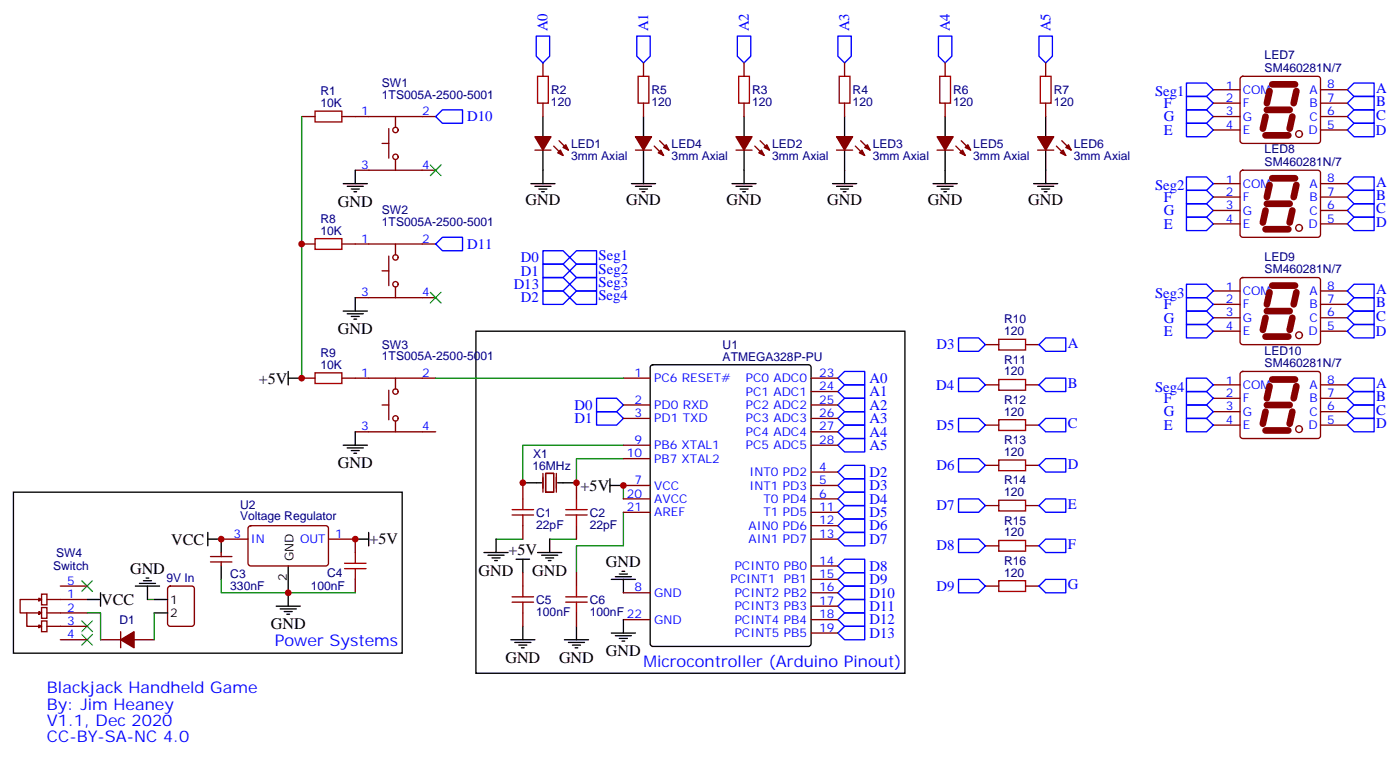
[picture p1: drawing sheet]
<svg xmlns="http://www.w3.org/2000/svg" width="368mm" height="200mm" viewBox="0 0 368 200" stroke-linecap="round" stroke-linejoin="round" font-family="sans-serif">
<path d="M113.2 43.4l2.9 2.8M116.1 43.4l-2.9 2.8M113.2 76.9l2.9 2.8M116.1 76.9l-2.9 2.8M21.5 152.7l2.8 2.8M24.3 152.7l-2.8 2.8M21.5 166.8l2.8 2.9M21.5 163.3l2.8 2.8M24.3 166.8l-2.8 2.9M24.3 163.3l-2.8 2.8" fill="none" stroke="#3c3" stroke-width=".35"/>
<g fill="none" stroke="#870000" stroke-width=".35">
<path d="M142.9 16.5v3.6M169.3 16.5v3.6M195.8 16.5v3.6M222.2 16.5v3.6M248.7 16.5v3.6M275.2 16.5v3.6M79.4 30.7h3.5M90 30.7h24.7M100.5 37.7h1.8M102.3 33.8v7.8M104.1 30.7v2.8M140.8 39.5h4.2"/>
<path d="M142.9 27.1v3.6M145.7 38.4l2.5 2.5M147.1 37l2.5 2.5M167.2 39.5h4.2M169.3 27.1v3.6M172.2 38.4l2.4 2.5M173.6 37l2.4 2.5M193.7 39.5h4.2M195.8 27.1v3.6M198.6 38.4l2.5 2.5M200 37l2.5 2.5M220.1 39.5h4.3"/>
<path d="M222.2 27.1v3.6M225.1 38.4l2.4 2.5M226.5 37l2.5 2.5M246.6 39.5h4.2M248.7 27.1v3.6M251.5 38.4l2.5 2.5M252.9 37l2.5 2.5M273 39.5h4.3M275.2 27.1v3.6M278 38.4l2.5 2.5M279.4 37l2.5 2.5M319.3 30.7h7"/>
<path d="M319.3 23.6h7M319.3 27.1h7M319.3 34.2h7M326.6 20.3l.4-.2h19.8a.71 .71 0 0 1 .7 .7v16.2l-.2 .5-.5 .2h-19.8l-.5-.2-.2-.5v-16.2zM347.5 30.7h7M347.5 23.6h7M347.5 27.1h7M347.5 34.2h7M93.5 44.8h21.2M104.1 41.9v2.9M319.3 48.3h7M319.3 51.8h7"/>
<path d="M319.3 55.4h7M319.3 58.9h7M326.6 45l.4-.2h19.8a.71 .71 0 0 1 .7 .7v16.2l-.2 .5-.5 .2h-19.8l-.5-.2-.2-.5v-16.2zM347.5 48.3h7M347.5 51.8h7M347.5 55.4h7M347.5 58.9h7M79.4 64.2h3.5M90 64.2h24.7M93.5 78.3h21.2M100.5 71.2h1.8M102.3 67.3v7.8"/>
<path d="M104.1 64.2v2.8M104.1 75.5v2.8M319.3 76.5h7M326.6 73.2l.4-.2h19.8a.71 .71 0 0 1 .7 .7v16.2l-.2 .5-.5 .2h-19.8l-.5-.2-.2-.5v-16.2zM347.5 76.5h7M79.4 99.4h3.5M90 99.4h24.7M104.1 99.4v2.9M164 99.4h7.1M213.4 99.4h7.1M259.3 90.6h3.5M269.9 90.6h3.5"/>
<path d="M319.3 80h7M319.3 83.6h7M319.3 87.1h7M326.6 97.9l.4-.2h19.8a.71 .71 0 0 1 .7 .7v16.2l-.2 .5-.5 .2h-19.8l-.5-.2-.2-.5v-16.2zM347.5 80h7M347.5 83.6h7M347.5 87.1h7M93.5 113.6h21.2M100.5 106.5h1.8M102.3 102.6v7.8M104.1 110.7v2.9M164 106.5h7.1"/>
<path d="M164 110h7.1M164 117.1h7.1M213.4 106.5h7.1M213.4 110h7.1M213.4 117.1h7.1M213.4 103h7.1M213.4 113.6h7.1M259.3 101.2h3.5M259.3 111.8h3.5M269.9 101.2h3.5M269.9 111.8h3.5M319.3 101.2h7"/>
<path d="M319.3 104.7h7M319.3 108.3h7M319.3 111.8h7M347.5 101.2h7M347.5 104.7h7M347.5 108.3h7M347.5 111.8h7M65.5 138.5l.5-.2h19.7a.71 .71 0 0 1 .7 .7v9.1l-.4 .7h-20l-.5-.2-.2-.5v-9.1zM137.6 127.7v3.5M137.6 138.3v3.5M142.9 124.5v4.9M143.6 124.5h2.1v4.9h-2.1z"/>
<path d="M146.4 124.5v4.9M151.7 127.7v3.5M151.7 138.3v3.5M164 127.7h7.1M164 131.2h7.1M164 120.6h7.1M164 134.7h7.1M213.4 124.1h7.1M213.4 127.7h7.1M213.4 131.2h7.1M213.4 134.7h7.1M213.4 138.3h7.1"/>
<path d="M259.3 122.4h3.5M259.3 133h3.5M269.9 122.4h3.5M269.9 133h3.5M10.2 157.3l.7 .4-.7 .3zM10.6 157.7h-5.3v3.5h5.6M10.9 156.2h1.4v2.9h-1.4zM10.9 159.8h1.4v2.8h-1.4zM12.3 157.7h10.6M15.9 154.1h7M44.3 154.3l.5-.2h5.6a.71 .71 0 0 1 .8 .7l-.1 9.5-.7 .4h-5.6l-.5-.2-.2-.5v-9.2zM55.4 147.8h5.6"/>
<path d="M55.4 146.4h5.6M58.2 141.8h7.1M58.2 145.3v1.1M58.2 147.8v1M86.4 141.8h7.1v3.5M93.5 152.4v3.5M137.6 150.6v3.5M151.7 150.6v3.5M164 155.9h7.1M213.4 141.8h7.1M213.4 155.9h7.1M213.4 148.8h7.1"/>
<path d="M213.4 152.4h7.1M213.4 159.4h7.1M259.3 154.1h3.5M259.3 143.5h3.5M269.9 154.1h3.5M269.9 143.5h3.5M7.1 161.2v3.5h3.8M10.2 164.4l.7 .3-.7 .4zM10.2 160.8l.7 .4-.7 .3zM10.9 163.3h1.4v2.8h-1.4zM12.3 164.7h10.6M12.3 161.2h10.6"/>
<path d="M15.9 168.2h7M26.5 168.2h5.2M31.7 166.1v4.3M35.3 168.2h5.3M137.6 161.2v3.5M151.7 161.2v3.5M164 162.9h7.1M213.4 162.9h7.1M213.4 166.5h7.1"/>
<circle cx="104.1" cy="34.2" r=".71"/>
<circle cx="341.8" cy="35.2" r=".88"/>
<circle cx="104.1" cy="41.2" r=".71"/>
<circle cx="341.8" cy="59.9" r=".88"/>
<circle cx="104.1" cy="74.8" r=".71"/>
<circle cx="104.1" cy="67.7" r=".71"/>
<circle cx="341.8" cy="88.2" r=".88"/>
<circle cx="104.1" cy="103" r=".71"/>
<circle cx="104.1" cy="110" r=".71"/>
<circle cx="341.8" cy="112.9" r=".88"/>
</g>
<g fill="none" stroke="#000" stroke-width=".35">
<path d="M142.9 30.7v5.2M142.9 39.5v8.8M169.3 30.7v5.2M169.3 39.5v8.8M195.8 30.7v5.2M195.8 39.5v8.8M222.2 30.7v5.2M222.2 39.5v8.8M248.7 30.7v5.2M248.7 39.5v8.8M275.2 30.7v5.2M275.2 39.5v8.8"/>
<path d="M90.3 48.3h6.4M91.4 49h4.2M92.4 49.7h2.1M93.1 50.4h.7M93.5 44.8v3.5M139.7 48.3h6.3M140.8 49h4.2M141.8 49.7h2.1M142.5 50.4h.7M166.2 48.3h6.3M167.2 49h4.2M168.3 49.7h2.1"/>
<path d="M169 50.4h.7M192.6 48.3h6.4M193.7 49h4.2M194.7 49.7h2.1M195.4 50.4h.7M219.1 48.3h6.3M220.1 49h4.3M221.2 49.7h2.1M221.9 50.4h.7M245.5 48.3h6.4M246.6 49h4.2M247.6 49.7h2.2"/>
<path d="M248.4 50.4h.7M272 48.3h6.3M273 49h4.3M274.1 49.7h2.1M274.8 50.4h.7M93.5 78.3v3.5M75.8 97.7v3.5M75.8 99.4h3.6M90.3 81.8h6.4M91.4 82.5h4.2M92.4 83.2h2.1M93.1 83.9h.7"/>
<path d="M125.2 87.1h112.9v90h-112.9zM171.3 96.1l.5-.2h40.9a.71 .71 0 0 1 .7 .7v73l-.7 .4h-40.9l-.5-.2-.2-.5v-72.7zM90.3 117.1h6.4M91.4 117.8h4.2M92.4 118.5h2.1M93.1 119.2h.7M93.5 113.6v3.5M3.5 129.4h102.3v42.4h-102.3zM137.6 127h4.9M146.8 127h4.9M160.5 127.7h3.5M160.5 125.9v3.5"/>
<path d="M22.9 157.7h3.6M26.5 155.9v3.5M35.6 154.1h6.4M36.7 153.4h4.2M37.7 152.7h2.2M38.5 152h.7M38.8 154.1v3.6M40.6 157.7h3.5M54.7 141.8h3.5v3.5M54.7 140v3.5M58.2 148.8v3.6M72.7 159.4h6.3"/>
<path d="M75.8 148.8v10.6M93.5 141.8h3.5M97 140v3.5M127.4 145.3h6.3M128.4 146h4.2M129.5 146.7h2.1M130.2 147.4h.7M130.5 141.8v3.5M135.8 147.1h3.5M137.6 147.1v3.5M141.5 145.3h6.3M142.5 146h4.3"/>
<path d="M143.6 146.7h2.1M144.3 147.4h.7M144.6 141.8v3.5M160.9 152.4h6.3M161.9 151.7h4.3M163 151h2.1M163.7 150.2h.7M164 152.4v3.5M40.6 161.2h3.5M73.7 160.1h4.3M74.8 160.8h2.1M75.5 161.5h.7"/>
<path d="M134.4 168.2h6.4M135.5 168.9h4.2M136.5 169.7h2.1M137.2 170.4h.7M137.6 164.7v3.5M148.5 168.2h6.4M149.6 168.9h4.2M150.6 169.7h2.2M151.3 170.4h.7M151.7 164.7v3.5M160.9 166.5h6.3M161.9 167.2h4.3"/>
<path d="M163 167.9h2.1M163.7 168.6h.7M164 162.9v3.6"/>
</g>
<path d="M79.4 30.7v68.7M114.7 99.4h49.3M164 117.1h-26.4v10.6M164 134.7v8.8h-12.3v7.1M164 120.6h-12.3v7.1M164 127.7v3.5M38.8 157.7h1.8M58.2 152.4v3.5h35.3M130.5 141.8h7.1M144.6 141.8h7.1M22.9 161.2h3.6v7M40.6 161.2v7" fill="none" stroke="#008700" stroke-width=".35"/>
<g fill="none" stroke="#a10000" stroke-width=".35">
<path d="M82.9 29.2h7.1v2.9h-7.1zM141.5 20.1h2.8v7h-2.8zM167.9 20.1h2.8v7h-2.8zM194.4 20.1h2.8v7h-2.8zM220.8 20.1h2.9v7h-2.9zM247.3 20.1h2.8v7h-2.8zM273.8 20.1h2.8v7h-2.8zM82.9 62.8h7.1v2.8h-7.1zM82.9 98h7.1v2.9h-7.1zM262.8 99.8h7.1v2.8h-7.1zM262.8 89.2h7.1v2.8h-7.1zM262.8 110.4h7.1v2.8h-7.1z"/>
<path d="M134.8 135.4h5.6M134.8 134h5.6M137.6 131.2v2.8M137.6 135.4v2.9M148.9 135.4h5.6M148.9 134h5.6M151.7 131.2v2.8M151.7 135.4v2.9M262.8 121h7.1v2.8h-7.1zM262.8 131.6h7.1v2.8h-7.1zM90.7 149.5h5.6M90.7 148.1h5.6"/>
<path d="M93.5 145.3v2.8M93.5 149.5v2.9M134.8 157h5.6M134.8 158.4h5.6M137.6 154.1v2.9M137.6 158.4v2.8M148.9 157h5.6M148.9 158.4h5.6M151.7 154.1v2.9M151.7 158.4v2.8M262.8 142.1h7.1v2.9h-7.1zM262.8 152.7h7.1v2.8h-7.1z"/>
</g>
<g fill="#870000" stroke="#870000" stroke-width=".35">
<path d="M31.7 168.2l3.6-2.1v4.3z"/>
<path d="M140.8 35.9h4.2l-2.1 3.6z"/>
<path d="M146.8 40.2l.7-.7 .7 1.4z"/>
<path d="M148.2 38.8l.7-.7 .7 1.4z"/>
<path d="M167.2 35.9h4.2l-2.1 3.6z"/>
<path d="M173.9 39.5l.7 1.4-1.4-.7z"/>
<path d="M174.6 38.8l.7-.7 .7 1.4z"/>
<path d="M193.7 35.9h4.2l-2.1 3.6z"/>
<path d="M200.4 39.5l.7 1.4-1.4-.7z"/>
<path d="M201.1 38.8l.7-.7 .7 1.4z"/>
<path d="M220.1 35.9h4.3l-2.2 3.6z"/>
<path d="M226.8 39.5l.7 1.4-1.4-.7z"/>
<path d="M227.5 38.8l.7-.7 .8 1.4z"/>
<path d="M246.6 35.9h4.2l-2.1 3.6z"/>
<path d="M252.6 40.2l.7-.7 .7 1.4z"/>
<path d="M254 38.8l.7-.7 .7 1.4z"/>
<path d="M273 35.9h4.3l-2.1 3.6z"/>
<path d="M279.8 39.5l.7 1.4-1.5-.7z"/>
<path d="M280.5 38.8l.7-.7 .7 1.4z"/>
</g>
<g fill="none" stroke="#00f" stroke-width=".35">
<path d="M141.1 9.5h3.5v5.3l-1.7 1.7-1.8-1.7zM167.6 9.5h3.5v5.3l-1.8 1.7-1.7-1.7zM194 9.5h3.6v5.3l-1.8 1.7-1.8-1.7zM220.5 9.5h3.5v5.3l-1.8 1.7-1.7-1.7zM246.9 9.5h3.6v5.3l-1.8 1.7-1.8-1.7zM273.4 9.5h3.5v5.3l-1.7 1.7-1.8-1.7zM114.7 30.7l1.7-1.8h5.3v3.5h-5.3zM312.2 32.4h5.3l1.8 1.8-1.8 1.7h-5.3zM312.2 28.9h5.3l1.8 1.8-1.8 1.7h-5.3zM312.2 25.4h5.3l1.8 1.7-1.8 1.8h-5.3zM312.2 21.8h5.3l1.8 1.8-1.8 1.8h-5.3zM354.5 34.2l1.8-1.8h5.3v3.5h-5.3z"/>
<path d="M354.5 30.7l1.8-1.8h5.3v3.5h-5.3zM354.5 27.1l1.8-1.7h5.3v3.5h-5.3zM354.5 23.6l1.8-1.8h5.3v3.6h-5.3zM312.2 50.1h5.3l1.8 1.7-1.8 1.8h-5.3zM312.2 53.6h5.3l1.8 1.8-1.8 1.7h-5.3zM312.2 57.1h5.3l1.8 1.8-1.8 1.7h-5.3zM312.2 46.5h5.3l1.8 1.8-1.8 1.8h-5.3zM354.5 58.9l1.8-1.8h5.3v3.5h-5.3zM354.5 55.4l1.8-1.8h5.3v3.5h-5.3zM354.5 51.8l1.8-1.7h5.3v3.5h-5.3zM354.5 48.3l1.8-1.8h5.3v3.6h-5.3zM114.7 64.2l1.7-1.8h5.3v3.5h-5.3z"/>
<path d="M142.9 65.9h5.3l1.7 1.8-1.7 1.8h-5.3zM142.9 69.5h5.3l1.7 1.7-1.7 1.8h-5.3zM142.9 76.5h5.3l1.7 1.8-1.7 1.7h-5.3zM142.9 73h5.3l1.7 1.8-1.7 1.7h-5.3zM149.9 67.7l1.8-1.8h5.3v3.6h-5.3zM149.9 71.2l1.8-1.7h5.3v3.5h-5.3zM149.9 74.8l1.8-1.8h5.3v3.5h-5.3zM149.9 78.3l1.8-1.8h5.3v3.5h-5.3zM312.2 78.3h5.3l1.8 1.7-1.8 1.8h-5.3zM312.2 74.8h5.3l1.8 1.7-1.8 1.8h-5.3zM354.5 76.5l1.8-1.7h5.3v3.5h-5.3zM220.5 99.4l1.7-1.7h5.3v3.5h-5.3z"/>
<path d="M252.2 88.9h5.3l1.8 1.7-1.8 1.8h-5.3zM252.2 99.4h5.3l1.8 1.8-1.8 1.8h-5.3zM273.4 90.6l1.8-1.7h5.3v3.5h-5.3zM312.2 81.8h5.3l1.8 1.8-1.8 1.7h-5.3zM312.2 85.3h5.3l1.8 1.8-1.8 1.8h-5.3zM312.2 99.4h5.3l1.8 1.8-1.8 1.8h-5.3zM354.5 80l1.8-1.7h5.3v3.5h-5.3zM354.5 83.6l1.8-1.8h5.3v3.5h-5.3zM354.5 87.1l1.8-1.8h5.3v3.6h-5.3zM157 108.3h5.3l1.7 1.7-1.7 1.8h-5.3zM157 104.7h5.3l1.7 1.8-1.7 1.8h-5.3zM220.5 117.1l1.7-1.8h5.3v3.6h-5.3z"/>
<path d="M220.5 113.6l1.7-1.8h5.3v3.5h-5.3zM220.5 110l1.7-1.7h5.3v3.5h-5.3zM220.5 106.5l1.7-1.8h5.3v3.6h-5.3zM220.5 103l1.7-1.8h5.3v3.5h-5.3zM252.2 110h5.3l1.8 1.8-1.8 1.8h-5.3zM273.4 101.2l1.8-1.8h5.3v3.6h-5.3zM275.2 110h5.3v3.6h-5.3l-1.8-1.8zM312.2 110h5.3l1.8 1.8-1.8 1.8h-5.3zM312.2 106.5h5.3l1.8 1.8-1.8 1.7h-5.3zM312.2 103h5.3l1.8 1.7-1.8 1.8h-5.3zM354.5 101.2l1.8-1.8h5.3v3.6h-5.3zM354.5 104.7l1.8-1.7h5.3v3.5h-5.3z"/>
<path d="M354.5 108.3l1.8-1.8h5.3v3.5h-5.3zM354.5 111.8l1.8-1.8h5.3v3.6h-5.3zM220.5 138.3l1.7-1.8h5.3v3.5h-5.3zM220.5 134.7l1.7-1.7h5.3v3.5h-5.3zM220.5 131.2l1.7-1.8h5.3v3.6h-5.3zM220.5 127.7l1.7-1.8h5.3v3.5h-5.3zM220.5 124.1l1.7-1.7h5.3v3.5h-5.3zM252.2 120.6h5.3l1.8 1.8-1.8 1.7h-5.3zM252.2 131.2h5.3l1.8 1.8-1.8 1.7h-5.3zM273.4 122.4l1.8-1.8h5.3v3.5h-5.3zM273.4 133l1.8-1.8h5.3v3.5h-5.3zM220.5 159.4l1.7-1.7h5.3v3.5h-5.3z"/>
<path d="M220.5 155.9l1.7-1.8h5.3v3.6h-5.3zM220.5 152.4l1.7-1.8h5.3v3.5h-5.3zM220.5 148.8l1.7-1.7h5.3v3.5h-5.3zM220.5 141.8l1.7-1.8h5.3v3.5h-5.3zM252.2 141.8h5.3l1.8 1.7-1.8 1.8h-5.3zM252.2 152.4h5.3l1.8 1.7-1.8 1.8h-5.3zM275.2 141.8h5.3v3.5h-5.3l-1.8-1.8zM275.2 152.4h5.3v3.5h-5.3l-1.8-1.8zM220.5 166.5l1.7-1.8h5.3v3.5h-5.3zM220.5 162.9l1.7-1.7h5.3v3.5h-5.3z"/>
</g>
<g fill="none" stroke="#870000" stroke-width="1.8">
<path d="M333 35.6h6M333 30.7l-.7 3.1M333.4 28.9h6M334.1 24l-.7 3.1M334.8 22.2h6M340.1 30.7l-.7 3.1M341.1 24l-.7 3.1M333 55.4l-.7 3.1M333.4 53.6h6M334.1 48.6l-.7 3.2M334.8 46.9h6M340.1 55.4l-.7 3.1"/>
<path d="M341.1 48.6l-.7 3.2M333 60.3h6M334.1 76.9l-.7 3.1M334.8 75.1h6M341.1 76.9l-.7 3.1M333 88.5h6M333 83.6l-.7 3.1M333.4 81.8h6M334.8 99.8h6M340.1 83.6l-.7 3.1M333 113.2h6M333 108.3l-.7 3.1"/>
<path d="M333.4 106.5h6M334.1 101.6l-.7 3.1M340.1 108.3l-.7 3.1M341.1 101.6l-.7 3.1"/>
</g>
<g fill="#c00">
<circle cx="58.2" cy="141.8" r=".88"/>
<circle cx="75.8" cy="155.9" r=".88"/>
<circle cx="93.5" cy="141.8" r=".88"/>
<circle cx="164" cy="127.7" r=".88"/>
<circle cx="151.7" cy="127" r=".88"/>
<circle cx="137.6" cy="127" r=".88"/>
<circle cx="79.4" cy="64.2" r=".88"/>
<circle cx="79.4" cy="99.4" r=".88"/>
</g>
<g font-size="4.2">
<text x="138.3" y="53.9">GND</text>
<text x="164.7" y="53.9">GND</text>
<text x="191.2" y="53.9">GND</text>
<text x="217.7" y="53.9">GND</text>
<text x="244.1" y="53.9">GND</text>
<text x="270.6" y="53.9">GND</text>
<text x="88.9" y="54.4">GND</text>
<text x="88.9" y="87.9">GND</text>
<text x="68.1" y="100.9">+5V</text>
<text x="88.9" y="123.2">GND</text>
<text x="152.8" y="129.1">+5V</text>
<text x="45" y="143.2">VCC</text>
<text x="97.2" y="143.2">+5V</text>
<text x="133.8" y="146">+5V</text>
<text x="159.5" y="149.2">GND</text>
<text x="34.2" y="150.9">GND</text>
<text x="125.9" y="151.4">GND</text>
<text x="140.1" y="151.4">GND</text>
<text x="26.6" y="159.1">VCC</text>
<text x="71.3" y="165.4">GND</text>
<text x="159.5" y="172.6">GND</text>
<text x="133" y="174.3">GND</text>
<text x="147.1" y="174.3">GND</text>
</g>
<g font-size="4.2" fill="#00f">
<text x="72.3" y="170">Power Systems</text>
<text x="169.3" y="175.3">Microcontroller (Arduino Pinout)</text>
<text x="12.3" y="182.4">Blackjack Handheld Game</text>
<text x="12.3" y="186.6">By: Jim Heaney</text>
<text x="12.3" y="190.8">V1.1, Dec 2020</text>
<text x="12.3" y="195.1">CC-BY-SA-NC 4.0</text>
</g>
<g font-size="3.9" fill="#00f">
<text x="144.1" y="8.3" transform="rotate(-90 144.1 8.3)">A0</text>
<text x="170.6" y="8.3" transform="rotate(-90 170.6 8.3)">A1</text>
<text x="197" y="8.3" transform="rotate(-90 197 8.3)">A2</text>
<text x="223.5" y="8.3" transform="rotate(-90 223.5 8.3)">A3</text>
<text x="250" y="8.3" transform="rotate(-90 250 8.3)">A4</text>
<text x="276.4" y="8.3" transform="rotate(-90 276.4 8.3)">A5</text>
<text x="304" y="25.4">Seg1</text>
<text x="306.2" y="28.4">F</text>
<text x="362.1" y="27.9">B</text>
<text x="362.1" y="24.4">A</text>
<text x="122.9" y="31.9">D10</text>
<text x="306.2" y="35.5">E</text>
<text x="306.2" y="31.9">G</text>
<text x="362" y="35.4">D</text>
<text x="362.1" y="31.4">C</text>
<text x="304" y="50.1">Seg2</text>
<text x="306.2" y="53.1">F</text>
<text x="362.1" y="52.6">B</text>
<text x="362.1" y="49.1">A</text>
<text x="306.2" y="56.6">G</text>
<text x="362.1" y="59.7">D</text>
<text x="362.1" y="56.1">C</text>
<text x="122.9" y="65.4">D11</text>
<text x="306.2" y="60.1">E</text>
<text x="137" y="68.9">D0</text>
<text x="157.5" y="68.4">Seg1</text>
<text x="157.5" y="71.9">Seg2</text>
<text x="135.2" y="76">D13</text>
<text x="137" y="72.5">D1</text>
<text x="157.5" y="75.5">Seg3</text>
<text x="362.1" y="77.3">A</text>
<text x="137.1" y="79.5">D2</text>
<text x="157.5" y="79">Seg4</text>
<text x="304" y="78.3">Seg3</text>
<text x="306.2" y="81.3">F</text>
<text x="362.1" y="80.8">B</text>
<text x="306.2" y="84.8">G</text>
<text x="306.2" y="88.4">E</text>
<text x="362" y="88.4">D</text>
<text x="362.1" y="84.3">C</text>
<text x="246.4" y="91.8">D3</text>
<text x="281" y="91.5">A</text>
<text x="228.8" y="100.7">A0</text>
<text x="362.1" y="102">A</text>
<text x="151.2" y="107.7">D0</text>
<text x="228.8" y="107.7">A2</text>
<text x="228.8" y="104.2">A1</text>
<text x="246.4" y="102.4">D4</text>
<text x="281" y="102.1">B</text>
<text x="304" y="103">Seg4</text>
<text x="306.2" y="106">F</text>
<text x="362.1" y="105.5">B</text>
<text x="151.2" y="111.3">D1</text>
<text x="228.8" y="111.3">A3</text>
<text x="246.4" y="113">D5</text>
<text x="281" y="112.7">C</text>
<text x="306.2" y="109.5">G</text>
<text x="306.2" y="113">E</text>
<text x="362.1" y="109">C</text>
<text x="362.1" y="112.6">D</text>
<text x="228.8" y="118.3">A5</text>
<text x="228.8" y="114.8">A4</text>
<text x="228.8" y="125.4">D2</text>
<text x="246.4" y="123.6">D6</text>
<text x="281" y="123.2">D</text>
<text x="228.8" y="128.9">D3</text>
<text x="228.8" y="136">D5</text>
<text x="228.8" y="132.4">D4</text>
<text x="246.4" y="134.2">D7</text>
<text x="281" y="133.8">E</text>
<text x="228.8" y="143">D7</text>
<text x="228.8" y="139.5">D6</text>
<text x="246.4" y="144.8">D8</text>
<text x="281" y="144.4">F</text>
<text x="228.8" y="153.6">D9</text>
<text x="228.8" y="150.1">D8</text>
<text x="246.4" y="155.3">D9</text>
<text x="281" y="155">G</text>
<text x="228.8" y="160.7">D11</text>
<text x="228.8" y="157.1">D10</text>
<text x="228.8" y="167.7">D13</text>
<text x="228.8" y="164.2">D12</text>
</g>
<g font-size="3.2" fill="#000080">
<text x="332.8" y="15.6">LED7</text>
<text x="100.5" y="22.9">SW1</text>
<text x="332.8" y="18.8">SM460281N/7</text>
<text x="84.3" y="28.2">10K</text>
<text x="84.3" y="25">R1</text>
<text x="100.5" y="26">1TS005A-2500-5001</text>
<text x="145" y="27.9">120</text>
<text x="145" y="24.7">R2</text>
<text x="171.4" y="27.9">120</text>
<text x="171.5" y="24.7">R5</text>
<text x="197.9" y="27.9">120</text>
<text x="197.9" y="24.7">R3</text>
<text x="224.4" y="27.9">120</text>
<text x="224.4" y="24.7">R4</text>
<text x="250.8" y="27.9">120</text>
<text x="250.8" y="24.7">R6</text>
<text x="277.3" y="27.9">120</text>
<text x="277.3" y="24.7">R7</text>
<text x="150.3" y="38.9">LED1</text>
<text x="176.7" y="38.9">LED4</text>
<text x="203.2" y="38.9">LED2</text>
<text x="229.7" y="38.9">LED3</text>
<text x="256.1" y="38.9">LED5</text>
<text x="282.6" y="38.9">LED6</text>
<text x="332.8" y="40.3">LED8</text>
<text x="150.3" y="42">3mm Axial</text>
<text x="176.7" y="42">3mm Axial</text>
<text x="203.2" y="42">3mm Axial</text>
<text x="229.7" y="42">3mm Axial</text>
<text x="256.1" y="42">3mm Axial</text>
<text x="282.6" y="42">3mm Axial</text>
<text x="332.8" y="43.5">SM460281N/7</text>
<text x="84.3" y="58.5">R8</text>
<text x="100.5" y="59.5">1TS005A-2500-5001</text>
<text x="100.5" y="56.4">SW2</text>
<text x="84.3" y="61.7">10K</text>
<text x="332.8" y="71.8">SM460281N/7</text>
<text x="332.8" y="68.6">LED9</text>
<text x="264.2" y="88.2">120</text>
<text x="264.2" y="85">R10</text>
<text x="84.3" y="93.8">R9</text>
<text x="100.5" y="94.8">1TS005A-2500-5001</text>
<text x="100.5" y="91.7">SW3</text>
<text x="190.2" y="94.9">ATMEGA328P-PU</text>
<text x="190.2" y="91.7">U1</text>
<text x="264.2" y="95.6">R11</text>
<text x="332.8" y="93.2">LED10</text>
<text x="84.3" y="97">10K</text>
<text x="264.2" y="98.7">120</text>
<text x="332.8" y="96.5">SM460281N/7</text>
<text x="264.2" y="106.2">R12</text>
<text x="264.2" y="109.3">120</text>
<text x="264.2" y="119.9">120</text>
<text x="264.2" y="116.8">R13</text>
<text x="140.1" y="123.5">16MHz</text>
<text x="140.3" y="120.3">X1</text>
<text x="264.2" y="130.5">120</text>
<text x="264.2" y="127.4">R14</text>
<text x="63.2" y="136.9">Voltage Regulator</text>
<text x="63.2" y="133.7">U2</text>
<text x="141.1" y="135.9">C1</text>
<text x="155.2" y="135.9">C2</text>
<text x="264.2" y="138">R15</text>
<text x="141.1" y="139">22pF</text>
<text x="155.2" y="139">22pF</text>
<text x="264.2" y="141.1">120</text>
<text x="14" y="150">Switch</text>
<text x="14.8" y="146.4">SW4</text>
<text x="264.2" y="148.5">R16</text>
<text x="43.8" y="153.1">9V In</text>
<text x="60.6" y="155.3">330nF</text>
<text x="60.6" y="152.1">C3</text>
<text x="81.8" y="155.3">100nF</text>
<text x="86.1" y="151.7">C4</text>
<text x="264.2" y="151.7">120</text>
<text x="141.1" y="162">100nF</text>
<text x="141.1" y="158.8">C5</text>
<text x="155.2" y="162">100nF 22</text>
<text x="155.2" y="158.8">C6</text>
<text x="31.4" y="164.1">D1</text>
</g>
<g font-size="3.2" fill="#00f">
<text x="322.5" y="23.6">1</text>
<text x="349.2" y="23.2">8</text>
<text x="322.5" y="26.8">2</text>
<text x="327" y="24.7">COM</text>
<text x="327" y="28.2">F</text>
<text x="344.6" y="28.2">B</text>
<text x="344.6" y="24.7">A</text>
<text x="349.2" y="26.8">7</text>
<text x="95" y="30.3">1</text>
<text x="111.1" y="30.3">2</text>
<text x="322.5" y="30.3">3</text>
<text x="322.5" y="33.8">4</text>
<text x="327" y="31.7">G</text>
<text x="327" y="35.2">E</text>
<text x="344.3" y="35.2">D</text>
<text x="344.6" y="31.7">C</text>
<text x="349.2" y="33.8">5</text>
<text x="349.2" y="30.3">6</text>
<text x="95" y="44.4">3</text>
<text x="111.1" y="44.4">4</text>
<text x="349.2" y="47.9">8</text>
<text x="322.5" y="48.3">1</text>
<text x="322.5" y="51.5">2</text>
<text x="327" y="49.4">COM</text>
<text x="327" y="52.9">F</text>
<text x="344.6" y="52.9">B</text>
<text x="344.6" y="49.4">A</text>
<text x="349.2" y="51.5">7</text>
<text x="322.5" y="55">3</text>
<text x="322.5" y="58.5">4</text>
<text x="327" y="56.4">G</text>
<text x="327" y="59.9">E</text>
<text x="344.3" y="59.9">D</text>
<text x="344.6" y="56.4">C</text>
<text x="349.2" y="58.5">5</text>
<text x="349.2" y="55">6</text>
<text x="95" y="63.8">1</text>
<text x="111.1" y="63.8">2</text>
<text x="95" y="77.9">3</text>
<text x="111.1" y="77.9">4</text>
<text x="322.5" y="76.5">1</text>
<text x="327" y="77.6">COM</text>
<text x="344.6" y="77.6">A</text>
<text x="349.2" y="76.2">8</text>
<text x="322.5" y="79.7">2</text>
<text x="322.5" y="83.2">3</text>
<text x="327" y="81.1">F</text>
<text x="344.6" y="81.1">B</text>
<text x="349.2" y="83.2">6</text>
<text x="349.2" y="79.7">7</text>
<text x="322.5" y="86.7">4</text>
<text x="327" y="84.6">G</text>
<text x="327" y="88.2">E</text>
<text x="344.3" y="88.2">D</text>
<text x="344.6" y="84.6">C</text>
<text x="349.2" y="86.7">5</text>
<text x="95" y="99.1">1</text>
<text x="111.1" y="99.1">2</text>
<text x="167" y="99.1">1</text>
<text x="172.2" y="100.5">PC6 RESET#</text>
<text x="196.3" y="100.5">PC0 ADC0</text>
<text x="215.5" y="99.1">23</text>
<text x="322.5" y="101.2">1</text>
<text x="349.2" y="100.9">8</text>
<text x="167" y="106.2">2</text>
<text x="172.2" y="107.6">PD0 RXD</text>
<text x="196.3" y="104">PC1 ADC1</text>
<text x="196.3" y="107.6">PC2 ADC2</text>
<text x="215.5" y="102.6">24</text>
<text x="215.5" y="106.2">25</text>
<text x="322.5" y="104.4">2</text>
<text x="322.5" y="107.9">3</text>
<text x="327" y="102.3">COM</text>
<text x="327" y="105.8">F</text>
<text x="344.6" y="105.8">B</text>
<text x="344.6" y="102.3">A</text>
<text x="349.2" y="107.9">6</text>
<text x="349.2" y="104.4">7</text>
<text x="95" y="113.2">3</text>
<text x="111.1" y="113.2">4</text>
<text x="167" y="109.7">3</text>
<text x="172.2" y="111.1">PD1 TXD</text>
<text x="196.3" y="111.1">PC3 ADC3</text>
<text x="215.5" y="109.7">26</text>
<text x="215.5" y="113.2">27</text>
<text x="322.5" y="111.4">4</text>
<text x="327" y="109.3">G</text>
<text x="327" y="112.9">E</text>
<text x="344.3" y="112.9">D</text>
<text x="344.6" y="109.3">C</text>
<text x="349.2" y="111.4">5</text>
<text x="167" y="116.7">9</text>
<text x="172.2" y="118.1">PB6 XTAL1</text>
<text x="196.3" y="114.6">PC4 ADC4</text>
<text x="196.3" y="118.1">PC5 ADC5</text>
<text x="215.5" y="116.7">28</text>
<text x="164.9" y="120.3">10</text>
<text x="172.2" y="121.7">PB7 XTAL2</text>
<text x="197.2" y="125.2">INT0 PD2</text>
<text x="215.5" y="123.8">4</text>
<text x="164.9" y="130.8">20</text>
<text x="167" y="127.3">7</text>
<text x="172.2" y="128.7">VCC</text>
<text x="197.2" y="128.7">INT1 PD3</text>
<text x="215.5" y="127.3">5</text>
<text x="215.5" y="130.8">6</text>
<text x="164.9" y="134.4">21</text>
<text x="172.2" y="132.3">AVCC</text>
<text x="172.2" y="135.8">AREF</text>
<text x="200.9" y="132.3">T0 PD4</text>
<text x="200.9" y="135.8">T1 PD5</text>
<text x="215.5" y="134.4">11</text>
<text x="215.5" y="137.9">12</text>
<text x="61.5" y="141.4">3</text>
<text x="66" y="142.8">IN</text>
<text x="78.9" y="142.8">OUT</text>
<text x="88.2" y="141.4">1</text>
<text x="197" y="139.3">AIN0 PD6</text>
<text x="197" y="142.8">AIN1 PD7</text>
<text x="215.5" y="141.4">13</text>
<text x="193.3" y="149.9">PCINT0 PB0</text>
<text x="215.5" y="148.5">14</text>
<text x="17.6" y="153.8">5</text>
<text x="167" y="155.5">8</text>
<text x="192.2" y="153.4">PCINT1</text>
<text x="206.3" y="153.4">PB1</text>
<text x="215.5" y="152">15</text>
<text x="215.5" y="155.5">16</text>
<text x="17.6" y="160.8">2</text>
<text x="17.6" y="157.3">1</text>
<text x="172.2" y="157">GND</text>
<text x="193.3" y="157">PCINT2 PB2</text>
<text x="193.3" y="160.5">PCINT3 PB3</text>
<text x="215.5" y="159.1">17</text>
<text x="17.6" y="164.4">3</text>
<text x="17.6" y="167.9">4</text>
<text x="172.2" y="164">GND</text>
<text x="193.3" y="164">PCINT4 PB4</text>
<text x="193.3" y="167.5">PCINT5 PB5</text>
<text x="215.5" y="162.6">18</text>
<text x="215.5" y="166.1">19</text>
</g>
<g font-size="3.2">
<text x="77.3" y="147.5" transform="rotate(-90 77.3 147.5)">GND</text>
<text x="75.5" y="152.8" transform="rotate(-90 75.5 152.8)">2</text>
<text x="44.8" y="158.7">1</text>
<text x="44.8" y="162.2">2</text>
</g>
</svg>
